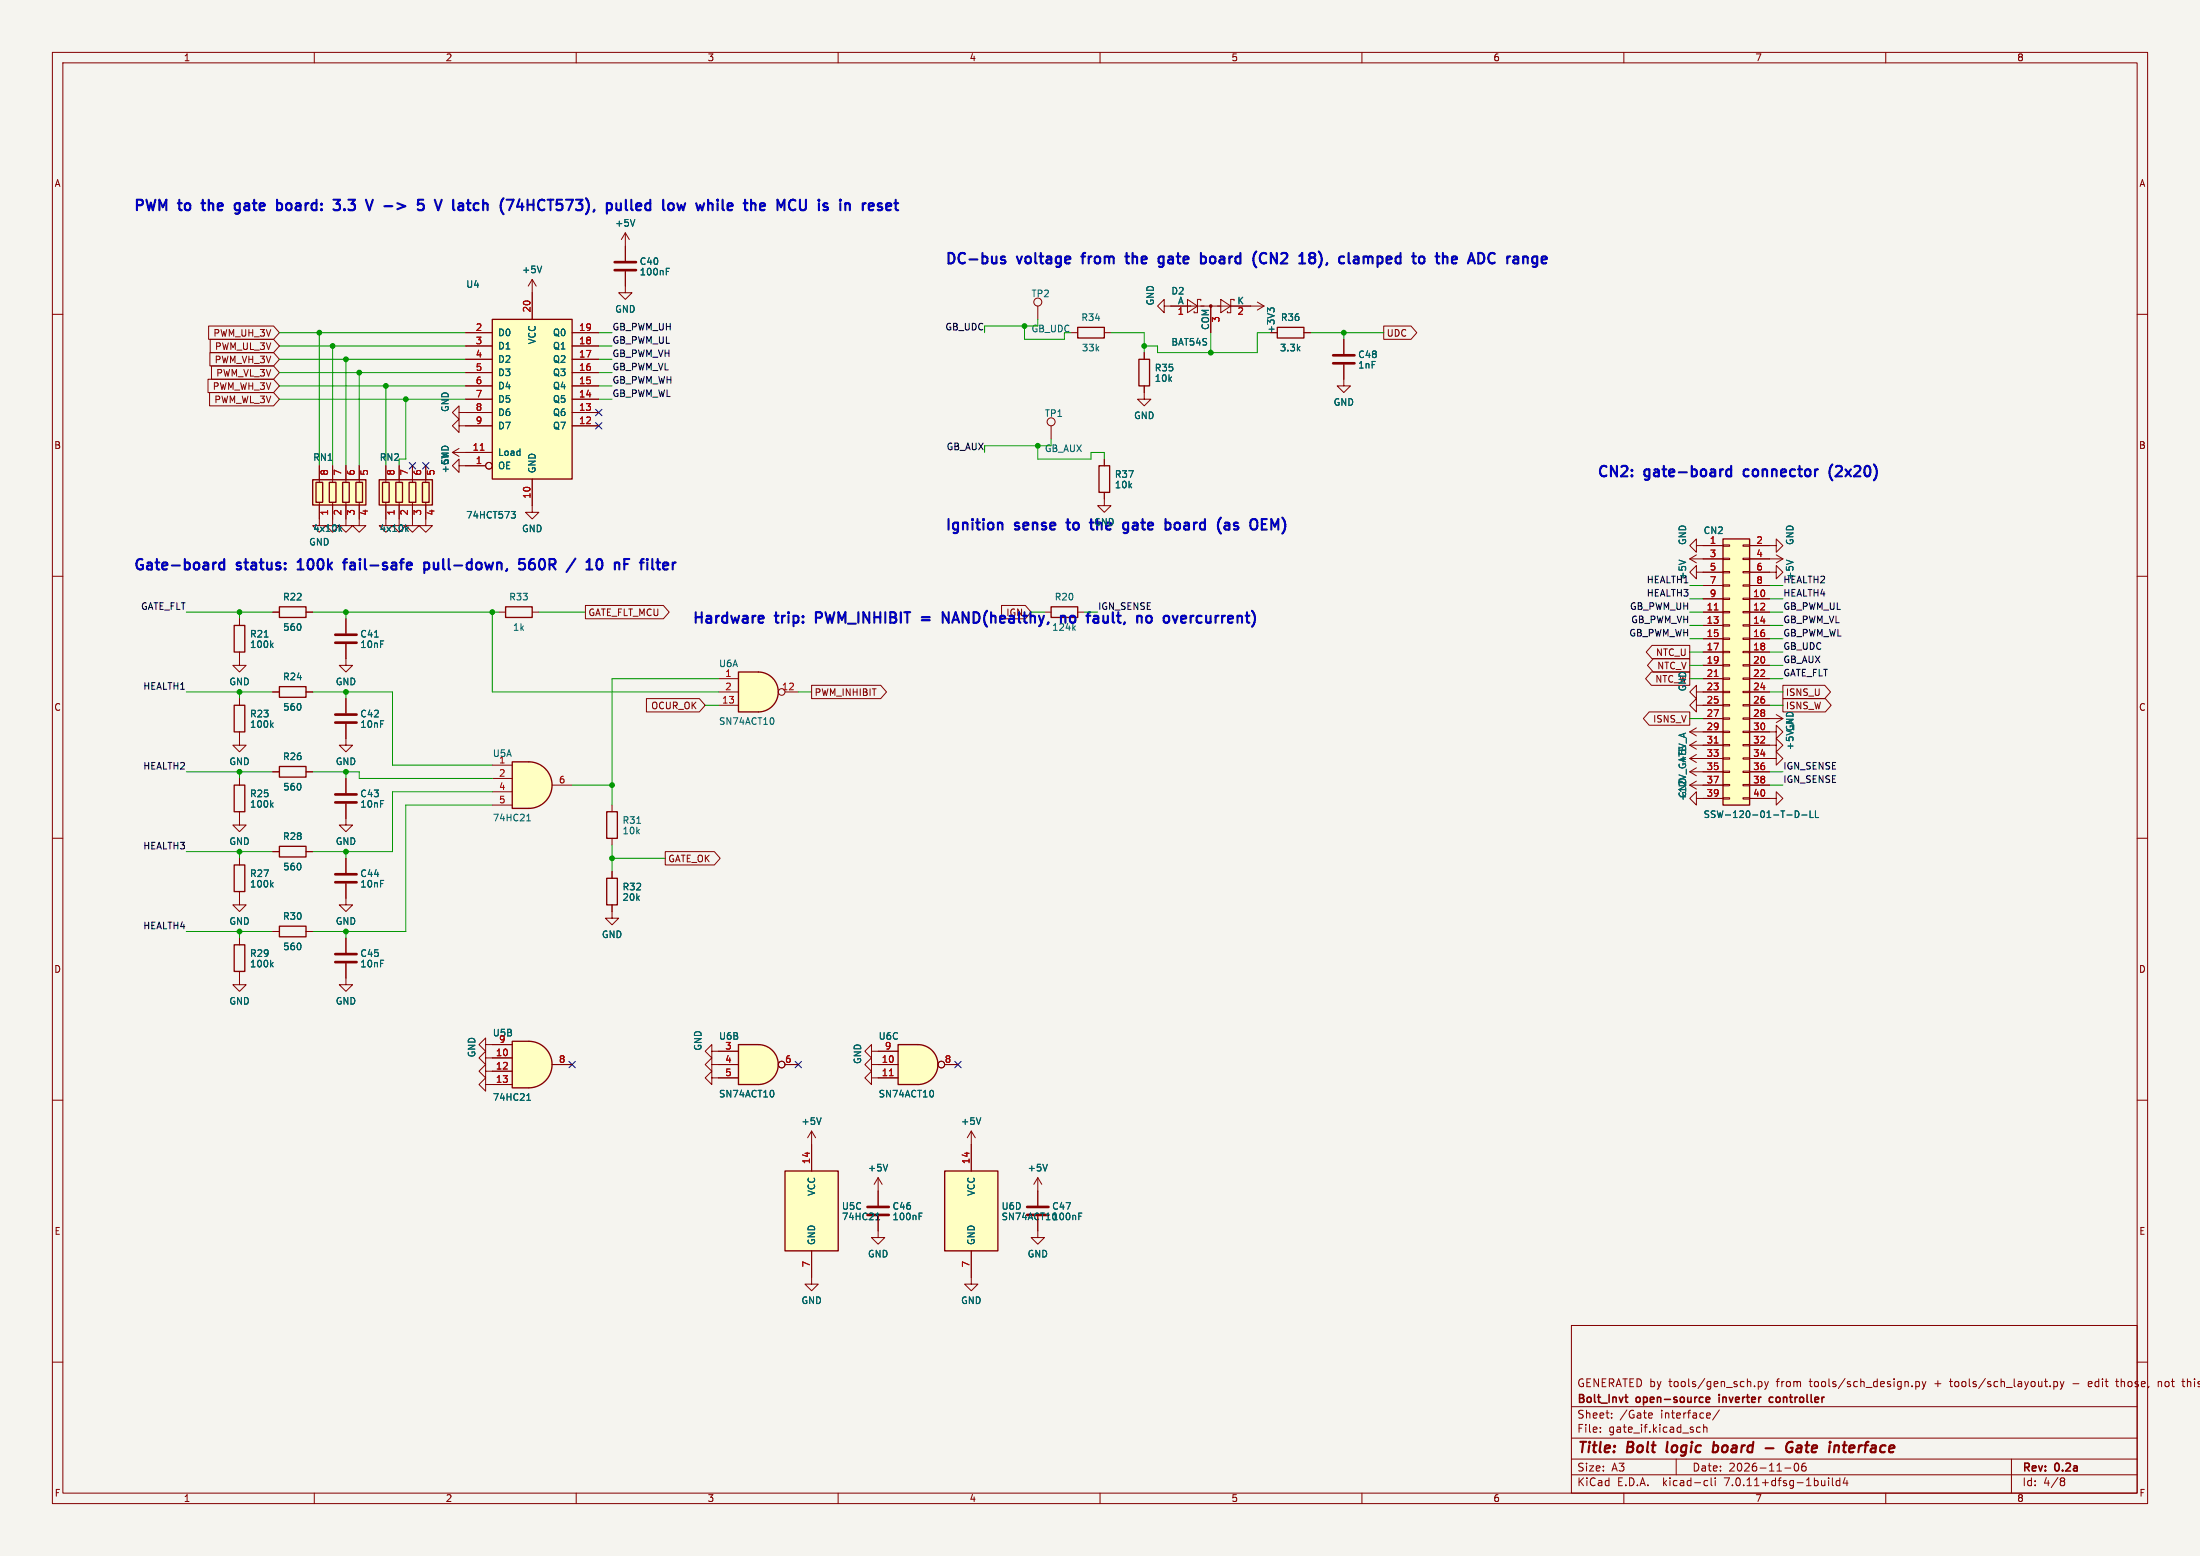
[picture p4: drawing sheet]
<svg xmlns="http://www.w3.org/2000/svg" width="420mm" height="297mm" viewBox="0 0 420 297" stroke-linecap="round" stroke-linejoin="round" font-family="sans-serif">
<path d="M0 0h420v297h-420z" fill="#f5f4ef" stroke="#f5f4ef" stroke-width=".19"/>
<g fill="none" stroke="#840000" stroke-width=".19">
<path d="M10 10h400v277h-400zM12 12h396v273h-396zM60 10v2M110 10v2M160 10v2M210 10v2M260 10v2M310 10v2M360 10v2M10 60h2M101.6 53.3l-.8 1.3M101.6 53.3v7.7"/>
<path d="M101.6 53.3l.8 1.3M119.4 51.8v4.1h1.2l-1.2 1.3-1.3-1.3h1.3M119.4 44.5v5.3M119.4 44.5l-.8 1.2M119.4 44.5l.7 1.2M198.1 58.4v2.6M222.2 58.4v-1.2l-1.2 1.2 1.2 1.3v-1.3h19.1M226.7 57.2l1.9 1.2-1.9 1.3zM229.2 57.4v-.2h-.6v2.5h-.6v-.3M231.1 58.4v5.1M233 57.2l1.9 1.2-1.9 1.3zM235.6 57.4v-.2h-.7v2.5h-.6v-.3"/>
<path d="M240 57.7l1.3 .7M241.3 58.4l-1.3 .8M408 60h2M88.9 63.5h5.1M88.9 78.7h5.1M88.9 76.2h5.1M88.9 73.7h5.1M88.9 71.1h5.1M88.9 68.6h5.1M88.9 66h5.1M109.2 63.5h5.1M109.2 78.7h5.1"/>
<path d="M109.2 76.2h5.1M109.2 73.7h5.1M109.2 71.1h5.1M109.2 68.6h5.1M109.2 66h5.1M204.5 63.5h1.2M210.8 63.5h1.3M248.9 63.5h1.3M256.5 69.6v4.1h1.3l-1.3 1.2-1.2-1.2h1.2M256.5 64.8v2.8M88.9 88.9h3.8M88.9 86.4h5.1"/>
<path d="M88.9 81.3h5.1M101.6 91.4v5.1M109.2 81.3h5.1M10 110h2M52.1 116.8h1.2M58.4 116.8h1.3M95.2 116.8h1.3M101.6 116.8h1.3M408 110h2M52.1 132.1h1.2M58.4 132.1h1.3M10 160h2"/>
<path d="M45.7 154.9v2.6h1.3l-1.3 1.3-1.3-1.3h1.3M45.7 148.6v1.3M66 148.6v2.8M66 153.4v2.8M408 160h2M45.7 170.2v2.5h1.3l-1.3 1.3-1.3-1.3h1.3M45.7 163.8v1.3M45.7 179.1v1.2M66 168.7v4h1.3l-1.3 1.3-1.2-1.3h1.2M66 163.8v2.8M45.7 185.4v2.6h1.3l-1.3 1.2-1.3-1.2h1.3M10 210h2"/>
<path d="M408 210h2M10 260h2M300 253h108v32h-108zM408 260h2M300 278.5h108M300 274.5h108M300 268.5h108M305.5 273.2v.2M305.5 272.5v.1M307.7 270.5v.2M307.7 269.8v.1M314.9 269.7l.5 .1v.2l-.7 .2"/>
<path d="M315.4 270.6l-.5 .1M320 278.5v3M324.6 272.5l-.4-.1-.3 .3 .1 .6h.6M325.2 272.5l.2-.1 .4 .1 .1 .9M325.2 271.9v1.5M326.4 269.8l.1 .2-.7 .2M328.2 269.1l-1.3 1.9M335.7 263.7v1.5M335.7 263.8l.4-.1 .3 .3-.2 .6h-.5M336.9 263.7l.3 1M337.2 264.7l-.3 .5M337.6 263.7l-.4 1"/>
<path d="M342.7 279.4l.2-.1a.8 .8 0 0 1 .5 .7 .8 .8 0 0 1-.5 .8 1 1 0 0 1-.2-1.4zM344.7 279.3a.59 .59 0 0 0-.8 .6v.6l.2 .2 .4 .1 .2-.2 .1-.5-.1-.2h-.5l-.3 .2M365 264.5v.2M365.7 263.8l.5-.1 .2 .3-.1 .6h-.6M365.7 263.7v1.5M366.9 263.7l.4 1M367.3 264.7l-.4 .5M367.7 263.7l-.4 1M384 278.5v6.5M391.4 264.5v.2M392.1 263.8l.4-.1 .3 .3-.1 .6h-.6M392.1 263.7v1.5"/>
<path d="M393.3 263.7l.4 1M393.7 264.7l-.4 .5M394 263.7l-.3 1M395.7 264.1h1.2M399.2 263.7h-.3l-.2 .2v.7l.5 .1M399.4 264l-.7 .2M403.9 263.7h.5M404.1 263.2v1.3l.3 .2M412 263.7v1M412.6 263.8l-.4-.1-.2 .1M416.5 263.7h.6M416.7 263.2v1.3l.4 .2"/>
<path d="M60 285v2M110 285v2M160 285v2M210 285v2M260 285v2M300 281.5h108M310 285v2M325.6 282.6l.4 .1M326 283.5l-.4 .1M326.7 282.1v1.3l.2 .2M327.4 282.1v.1M327.4 282.6v1"/>
<path d="M340.7 280.2h1.2M349.1 282.1v.1M349.1 282.6v1M349.8 282.1v1.3l.2 .2M351.2 282.7l-.4-.1-.3 .3 .2 .6h.5M351.2 282.1v1.5M352.2 282l-.3 1.1h.9M352.6 282.6v1M360 285v2M393.6 282.1h.3l.3 .3-.3 .3M393.6 282.7h.3M393.9 282.7l.2 .2 .1 .4-.3 .3h-.3"/>
<circle cx="198.1" cy="57.7" r=".76"/>
<circle cx="93.3" cy="88.9" r=".63"/>
</g>
<path d="M318.3 275.2l-.1 1.9M327.1 276h.8M327.2 275.2l-.2 2M327.8 277a.66 .66 0 0 1-.8 .1M337.1 276.4h1.5M342.2 275.3a1.02 1.02 0 0 0-1.2 .6 1.02 1.02 0 0 0 .5 1.3l.6-.2 .1-.7h-.4M343.7 275.9l-.6 .1M343.7 276.4h-.5a.4 .4 0 0 0-.3 .4 .4 .4 0 0 0 .2 .4h.5M351.8 275.9h.7M352.2 275.2l-.3 1.7 .1 .2 .4 .1" fill="none" stroke="#840000" stroke-width=".4"/>
<path d="M310.2 266.7h.6M310.5 267.6l.3 .1M325.7 267.2l.7-.2-.1-.2-.4-.1-.2 .2 .1 .7h.5M328.2 266.2v.1M328.2 266.7v1M338.5 266.8l-.5-.1-.2 .3 .1 .6h.6" fill="none" stroke="#840000" stroke-width=".3"/>
<path d="M94 61h15.2v30.4h-15.2zM205.7 62.5h5.1v2h-5.1zM243.8 62.5h5.1v2h-5.1zM53.3 115.8h5.1v2.1h-5.1zM96.5 115.8h5.1v2.1h-5.1zM53.3 131.1h5.1v2h-5.1zM44.7 149.9h2v5h-2zM44.7 165.1h2v5.1h-2zM44.7 180.3h2v5.1h-2z" fill="none" stroke="#840000" stroke-width=".25"/>
<g fill="none" stroke="#006464" stroke-width=".19">
<path d="M103.4 50.8l-.4 1.3M121.2 41.9l-.4 1.3M127.2 51.8h.4M127.2 51.2h.6M242.5 59.2l-.5-.4v.8M242.5 59l.2-.2h.3l.2 .2M97.6 97.6h.8l-.4 .5 .3 .1 .1 .5-.3 .2h-.3M51.8 153.6l.3 .5M52.1 153.2l-.4 .5M51.8 168.8l.3 .5M52.1 168.5l-.4 .5M51.8 184.1l.3 .5"/>
<path d="M52.1 183.7l-.4 .5"/>
</g>
<path d="M117.3 51.6h4.1M117.3 50h4.1M254.5 69.3h4.1M254.5 67.8h4.1M64 153.2h4.1M64 151.6h4.1M64 168.4h4.1M64 166.9h4.1" fill="none" stroke="#840000" stroke-width=".51"/>
<circle cx="231.1" cy="58.4" r=".25" fill="#840000" stroke="#840000" stroke-width=".19"/>
<g fill="#ffffc2" stroke="#ffffc2" stroke-width=".19">
<path d="M94 61h15.2v30.4h-15.2z"/>
<path d="M101 198.8a4.4 4.4 0 0 1 4.4 4.4 4.4 4.4 0 0 1-4.4 4.4z"/>
</g>
<path d="M91.7 85.9h.7" fill="none" stroke="#a90000" stroke-width=".19"/>
<path d="M97.8 198.8h3.2v8.8h-3.2z" fill="#ffffc2"/>
<path d="M328.9 102.9h5.1v50.8h-5.1zM115.8 154.9h2.1v5.1h-2.1zM97.8 198.8h3.2a4.4 4.4 0 0 1 4.4 4.4 4.4 4.4 0 0 1-4.4 4.4h-3.2z" fill="none" stroke="#840000" stroke-width=".25"/>
<g fill="none" stroke="#840000" stroke-width=".19">
<path d="M101.6 96.5v1.3h1.3l-1.3 1.3-1.3-1.3h1.3M322.6 106.7l1.2 .7M322.6 106.7h6.3M323.8 109.2v-1.2l-1.2 1.2 1.2 1.3v-1.3h5.1M323.8 105.9l-1.2 .8M325.1 104.1h3.8M325.1 114.3h3.8M325.1 116.8h3.8M325.1 119.4h3.8M325.1 111.8h3.8M328.9 119.3h1.3v.2h-1.3zM328.9 116.7h1.3v.3h-1.3z"/>
<path d="M328.9 114.2h1.3v.2h-1.3zM328.9 111.6h1.3v.3h-1.3zM328.9 109.1h1.3v.2h-1.3zM328.9 106.6h1.3v.2h-1.3zM328.9 104h1.3v.3h-1.3zM332.7 119.3h1.3v.2h-1.3zM332.7 116.7h1.3v.3h-1.3zM332.7 114.2h1.3v.2h-1.3zM332.7 111.6h1.3v.3h-1.3zM332.7 109.1h1.3v.2h-1.3zM332.7 106.6h1.3v.2h-1.3zM332.7 104h1.3v.3h-1.3z"/>
<path d="M334 109.2h5.1v-1.2l1.3 1.2-1.3 1.3v-1.3M334 106.7h6.4M334 104.1h3.8M334 114.3h3.8M334 116.8h3.8M334 119.4h3.8M334 111.8h3.8M339.1 105.9l1.3 .8M340.4 106.7l-1.3 .7M322.6 139.7l1.2 .8M322.6 139.7h6.3M323.8 132.1v-1.3l-1.2 1.3 1.2 1.3v-1.3h5.1"/>
<path d="M323.8 138.9l-1.2 .8M325.1 121.9h3.8M325.1 124.5h3.8M325.1 127h3.8M325.1 129.5h3.8M325.1 134.6h3.8M325.1 137.2h3.8M328.9 139.6h1.3v.2h-1.3zM328.9 137h1.3v.3h-1.3zM328.9 134.5h1.3v.2h-1.3zM328.9 132h1.3v.2h-1.3zM328.9 129.4h1.3v.3h-1.3z"/>
<path d="M328.9 126.9h1.3v.2h-1.3zM328.9 124.3h1.3v.3h-1.3zM328.9 121.8h1.3v.2h-1.3zM332.7 139.6h1.3v.2h-1.3zM332.7 137h1.3v.3h-1.3zM332.7 134.5h1.3v.2h-1.3zM332.7 132h1.3v.2h-1.3zM332.7 129.4h1.3v.3h-1.3zM332.7 126.9h1.3v.2h-1.3zM332.7 124.3h1.3v.3h-1.3zM332.7 121.8h1.3v.2h-1.3zM334 139.7h3.8"/>
<path d="M334 121.9h3.8M334 124.5h3.8M334 127h3.8M334 129.5h3.8M334 132.1h3.8M334 134.6h3.8M334 137.2h3.8M116.8 153.7v1.2M322.6 142.2h6.3M322.6 144.8h6.3M322.6 147.3h6.3M322.6 149.9h6.3"/>
<path d="M322.6 149.9l1.2 .7M322.6 147.3l1.2 .8M322.6 144.8l1.2 .7M322.6 142.2l1.2 .8M323.8 152.4v-1.3l-1.2 1.3 1.2 1.3v-1.3h5.1M323.8 149.1l-1.2 .8M323.8 146.6l-1.2 .7M323.8 144l-1.2 .8M323.8 141.5l-1.2 .7M328.9 152.3h1.3v.2h-1.3zM328.9 149.7h1.3v.3h-1.3zM328.9 147.2h1.3v.2h-1.3z"/>
<path d="M328.9 144.7h1.3v.2h-1.3zM328.9 142.1h1.3v.3h-1.3zM332.7 152.3h1.3v.2h-1.3zM332.7 149.7h1.3v.3h-1.3zM332.7 147.2h1.3v.2h-1.3zM332.7 144.7h1.3v.2h-1.3zM332.7 142.1h1.3v.3h-1.3zM334 142.2h3.8M334 144.8h3.8M334 147.3h3.8M334 149.9h3.8M334 152.4h3.8"/>
<path d="M116.8 160v1.3M94 199.4h3.8M92.7 201.9v-1.2l-1.3 1.2 1.3 1.3v-1.3h5.1M92.7 204.5v-1.3l-1.3 1.3 1.3 1.2v-1.2h5.1M94 207h3.8M105.4 203.2h3.8M167.6 227.3v2.8M167.6 232.2v2.7"/>
</g>
<path d="M320.5 106.9l1.3 .4M341 106.9l1.3 .4M121.6 157.2h.7M341.1 155.6h1M342.7 154.8a.64 .64 0 0 1 .7 .6 .64 .64 0 0 1-.7 .6zM344 155.6h.9M345.6 154.8v1.2h.6M346.6 154.8v1.2h.6M100.6 210h.7M100.7 209.1l.2-.3v1.2M175.5 232.2h.4M175.5 231.5h.6" fill="none" stroke="#006464" stroke-width=".19"/>
<g fill="#ffffc2" stroke="#ffffc2" stroke-width=".19">
<path d="M328.9 102.9h5.1v50.8h-5.1z"/>
<path d="M101 145.4a4.4 4.4 0 0 1 4.4 4.5 4.4 4.4 0 0 1-4.4 4.4z"/>
</g>
<path d="M327.3 116.4h.7M327.3 129.1h.7M327.3 141.8h.7" fill="none" stroke="#a90000" stroke-width=".19"/>
<path d="M165.6 231.9h4.1M165.6 230.4h4.1" fill="none" stroke="#840000" stroke-width=".51"/>
<path d="M97.8 145.4h3.2v8.9h-3.2z" fill="#ffffc2"/>
<path d="M217.4 68.6h2.1v5.1h-2.1zM72.4 91.6h10.1v4.8h-10.1zM73 92.1h1.3v3.8h-1.3zM75.6 92.1h1.2v3.8h-1.2zM78.1 92.1h1.3v3.8h-1.3zM80.6 92.1h1.3v3.8h-1.3zM44.7 119.4h2v5.1h-2zM44.7 134.6h2v5.1h-2zM53.3 146.3h5.1v2h-5.1zM97.8 145.4h3.2a4.4 4.4 0 0 1 4.4 4.5 4.4 4.4 0 0 1-4.4 4.4h-3.2z" fill="none" stroke="#840000" stroke-width=".25"/>
<g fill="none" stroke="#840000" stroke-width=".19">
<path d="M218.4 73.7v2.5h1.3l-1.3 1.3-1.2-1.3h1.2M218.4 67.3v1.3M73.7 88.9v3.2M73.7 95.9v3.2M76.2 88.9v3.2M76.2 95.9v3.2M78.7 88.9v3.2M78.7 95.9v3.2M81.3 95.9v4.4h1.2l-1.2 1.3-1.3-1.3h1.3M81.3 88.9v3.2M200.7 81.3v2.5M45.7 118.1v1.3"/>
<path d="M45.7 124.5v2.5h1.3l-1.3 1.3-1.3-1.3h1.3M45.7 139.7v2.5h1.3l-1.3 1.3-1.3-1.3h1.3M45.7 133.4v1.2M323.8 134.6v-1.2l-1.2 1.2 1.2 1.3v-1.3h1.3M337.8 139.7h1.3v-1.3l1.3 1.3-1.3 1.3v-1.3M337.8 137.2h2.6M339.1 136.4l1.3 .8M340.4 137.2l-1.3 .7M52.1 147.3h1.2M58.4 147.3h1.3M66 141v1.2h1.3l-1.3 1.3-1.2-1.3h1.2M94 146.1h3.8"/>
<path d="M94 148.6h3.8M94 151.1h3.8M94 153.7h3.8M105.4 149.9h3.8M337.8 152.4h1.3v-1.3l1.3 1.3-1.3 1.3v-1.3M337.8 144.8h1.3v-1.3l1.3 1.3-1.3 1.3v-1.3M337.8 142.2h1.3v-1.2l1.3 1.2-1.3 1.3v-1.3M135.9 203.2v-1.3l-1.3 1.3 1.3 1.3v-1.3h1.3M154.9 215.9l-.7 1.3M154.9 215.9v2.5M154.9 215.9l.8 1.3M166.4 203.2v-1.3l-1.3 1.3 1.3 1.3v-1.3h1.2"/>
<path d="M166.4 205.7v-1.2l-1.3 1.2 1.3 1.3v-1.3h1.2M166.4 200.7v-1.3l-1.3 1.3 1.3 1.2v-1.2h1.2"/>
<circle cx="200.7" cy="80.5" r=".76"/>
</g>
<path d="M77.6 101l.3 .4M77.9 100.6l-.4 .5M50.5 121.6h.7M51.8 123.1l.3 .5M51.8 138.4l.3 .4M52.1 122.8l-.4 .4M52.1 138l-.4 .5M100.6 156.7h.7M100.7 155.7l.2-.3v1.3M156.8 213.3l-.5 1.3" fill="none" stroke="#006464" stroke-width=".19"/>
<g fill="#ffffc2" stroke="#ffffc2" stroke-width=".19">
<path d="M72.4 91.6h10.1v4.8h-10.1z"/>
<path d="M175.3 199.4a3.8 3.8 0 0 1 3.8 3.8 3.8 3.8 0 0 1-3.8 3.8z"/>
</g>
<path d="M171.4 199.4h3.9v7.6h-3.9z" fill="#ffffc2"/>
<path d="M171.4 199.4h3.9a3.8 3.8 0 0 1 3.8 3.8 3.8 3.8 0 0 1-3.8 3.8h-3.9z" fill="none" stroke="#840000" stroke-width=".25"/>
<g fill="none" stroke="#840000" stroke-width=".19">
<path d="M167.6 203.2h3.8M167.6 205.7h3.8M167.6 200.7h3.8M180.3 203.2h2.6"/>
<circle cx="179.7" cy="203.2" r=".63"/>
</g>
<path d="M169.8 205.3h.7" fill="none" stroke="#a90000" stroke-width=".19"/>
<path d="M178.1 208.2l.1 .4-.1 .7" fill="none" stroke="#006464" stroke-width=".19"/>
<path d="M144.8 199.4a3.8 3.8 0 0 1 3.8 3.8 3.8 3.8 0 0 1-3.8 3.8z" fill="#ffffc2" stroke="#ffffc2" stroke-width=".19"/>
<path d="M141 199.4h3.8v7.6h-3.8z" fill="#ffffc2"/>
<path d="M115.8 167.6h2.1v5.1h-2.1zM141 199.4h3.8a3.8 3.8 0 0 1 3.8 3.8 3.8 3.8 0 0 1-3.8 3.8h-3.8zM149.9 223.5h10.1v15.3h-10.1zM180.3 223.5h10.2v15.3h-10.2z" fill="none" stroke="#840000" stroke-width=".25"/>
<g fill="none" stroke="#840000" stroke-width=".19">
<path d="M116.8 172.7v2.6h1.3l-1.3 1.2-1.2-1.2h1.2M116.8 166.4v1.2M92.7 199.4v-1.3l-1.3 1.3 1.3 1.3v-1.3h1.3M135.9 200.7v-1.3l-1.3 1.3 1.3 1.2v-1.2h5.1M135.9 205.7v-1.2l-1.3 1.2 1.3 1.3v-1.3h5.1M137.2 203.2h3.8M149.9 203.2h2.5M154.9 218.4v5.1M185.4 215.9v7.6M185.4 215.9l-.7 1.3M185.4 215.9l.8 1.3M154.9 238.8v5"/>
<path d="M185.4 238.8v6.3h1.3l-1.3 1.3-1.3-1.3h1.3M198.1 232.2v4h1.3l-1.3 1.3-1.3-1.3h1.3M198.1 224.8v5.3M198.1 224.8l-.7 1.3M198.1 224.8l.8 1.3"/>
<circle cx="149.2" cy="203.2" r=".63"/>
</g>
<path d="M147.6 208.2l.1 .4-.1 .7M187.2 213.3l-.4 1.3M167.2 232.8h.7M167.3 231.9l.3-.4v1.3M199.9 222.2l-.4 1.3M205.9 232.2h.5M205.9 231.5h.6" fill="none" stroke="#006464" stroke-width=".19"/>
<g fill="#ffffc2" stroke="#ffffc2" stroke-width=".19">
<path d="M180.3 223.5h10.2v15.3h-10.2z"/>
<path d="M149.9 223.5h10.1v15.3h-10.1z"/>
<path d="M144.8 128.3a3.8 3.8 0 0 1 3.8 3.8 3.8 3.8 0 0 1-3.8 3.8z"/>
</g>
<path d="M196.1 231.9h4.1M196.1 230.4h4.1" fill="none" stroke="#840000" stroke-width=".51"/>
<path d="M141 128.3h3.8v7.6h-3.8z" fill="#ffffc2"/>
<path d="M59.7 91.6h10.1v4.8h-10.1zM60.3 92.1h1.3v3.8h-1.3zM62.9 92.1h1.2v3.8h-1.2zM65.4 92.1h1.3v3.8h-1.3zM67.9 92.1h1.3v3.8h-1.3zM209.8 88.9h2v5.1h-2zM200.7 115.8h5v2.1h-5zM141 128.3h3.8a3.8 3.8 0 0 1 3.8 3.8 3.8 3.8 0 0 1-3.8 3.8h-3.8zM53.3 161.5h5.1v2.1h-5.1zM53.3 176.8h5.1v2h-5.1z" fill="none" stroke="#840000" stroke-width=".25"/>
<g fill="none" stroke="#840000" stroke-width=".19">
<path d="M101.6 55.9v5.1M119.4 47v2.8M119.4 51.8v2.8M223.5 58.4h3.8M231.1 58.4v5.1M234.9 58.4h3.9M39.7 72.4h12.5l1.1 1.3-1.1 1.2h-12.5zM39.8 62.2h12.4l1.1 1.3-1.1 1.3h-12.4zM40 74.9h12.2l1.1 1.3-1.1 1.3h-12.2zM40.1 67.3h12.1l1.1 1.3-1.1 1.3h-12.1zM40.1 64.8h12.1l1.1 1.2-1.1 1.3h-12.1zM40.4 69.8h11.8l1.1 1.3-1.1 1.3h-11.8z"/>
<path d="M87.6 78.7v-1.2l-1.2 1.2 1.2 1.3v-1.3h6.4M88.9 63.5h5.1M88.9 76.2h5.1M88.9 73.7h5.1M88.9 71.1h5.1M88.9 68.6h5.1M88.9 66h5.1M109.2 63.5h5.1M109.2 78.7h5.1M109.2 76.2h5.1M109.2 73.7h5.1M109.2 71.1h5.1"/>
<path d="M109.2 68.6h5.1M109.2 66h5.1M218.4 67.3v1.3M218.4 73.7v1.2M248.9 63.5h1.3M256.5 64.8v2.8M256.5 69.6v2.8M264.2 62.2h5.2l1.1 1.3-1.1 1.3h-5.2zM61 95.9v4.4h1.2l-1.2 1.3-1.3-1.3h1.3M61 88.9v3.2M63.5 95.9v4.4h1.3l-1.3 1.3-1.3-1.3h1.3M63.5 88.9v3.2"/>
<path d="M66 95.9v4.4h1.3l-1.3 1.3-1.2-1.3h1.2M66 88.9v3.2M68.6 95.9v4.4h1.2l-1.2 1.3-1.3-1.3h1.3M68.6 88.9v3.2M73.7 96.5v3.8h1.2l-1.2 1.3-1.3-1.3h1.3M73.7 88.9v2.5M76.2 96.5v3.8h1.3l-1.3 1.3-1.3-1.3h1.3M76.2 88.9v2.5M78.7 96.5v3.8h1.3l-1.3 1.3-1.2-1.3h1.2M78.7 88.9v2.5M81.3 88.9v2.5M81.3 96.5v2.6"/>
<path d="M86.4 86.4l1.2 .7M86.4 86.4h7.6M87.6 88.9v-1.3l-1.2 1.3 1.2 1.3v-1.3h5.1M87.6 81.3v-1.3l-1.2 1.3 1.2 1.3v-1.3h6.4M87.6 85.6l-1.2 .8M101.6 91.4v5.1M109.2 81.3h5.1M210.8 94v2.5h1.3l-1.3 1.3-1.3-1.3h1.3M210.8 87.6v1.3M45.7 118.1v1.3M52.1 116.8h1.2M58.4 116.8h1.3"/>
<path d="M66 118.1v2.8M111.8 115.6h14.8l1.2 1.2-1.2 1.3h-14.8zM191.2 115.6h4.5l1.1 1.2-1.1 1.3h-4.5zM323.8 104.1v-1.2l-1.2 1.2 1.2 1.3v-1.3h5.1M325.1 114.3h3.8M325.1 116.8h3.8M325.1 119.4h3.8M325.1 106.7h3.8M325.1 109.2h3.8M325.1 111.8h3.8M334 104.1h5.1v-1.2l1.3 1.2-1.3 1.3v-1.3M334 114.3h3.8"/>
<path d="M334 116.8h3.8M334 119.4h3.8M334 106.7h3.8M334 109.2h3.8M334 111.8h3.8M45.7 124.5v1.2M45.7 133.4v1.2M45.7 139.7v1.3M52.1 132.1h1.2M58.4 132.1h1.3M66 122.9v4.1h1.3l-1.3 1.3-1.2-1.3h1.2M66 133.4v2.7"/>
<path d="M66 138.2v2.8M123.4 133.3h10.1l1.1 1.3-1.1 1.3h-10.1zM137.2 129.5h3.8M137.2 132.1h3.8M137.2 134.6h3.8M149.9 132.1h2.5M154.9 130.8h13.2l1.1 1.3-1.1 1.3h-13.2zM314.8 135.9h7.8v2.5h-7.8l-1.1-1.2zM315.3 128.3h7.3v2.5h-7.3l-1.2-1.3zM315.4 123.2h7.2v2.5h-7.2l-1.1-1.2zM315.6 125.7h7v2.6h-7l-1.1-1.3zM325.1 129.5h3.8"/>
<path d="M325.1 132.1h3.8M325.1 134.6h3.8M325.1 121.9h3.8M325.1 124.5h3.8M325.1 127h3.8M325.1 137.2h3.8M325.1 139.7h3.8M334 129.5h3.8M334 132.1h3.8M334 134.6h3.8M334 121.9h3.8M334 124.5h3.8"/>
<path d="M334 127h3.8M334 137.2h3.8M334 139.7h3.8M340.4 133.3h8.1l1.1 1.3-1.1 1.3h-8.1zM340.4 130.8h7.9l1.2 1.3-1.2 1.3h-7.9zM45.7 148.6v1.3M45.7 154.9v1.3M52.1 147.3h1.2M58.4 147.3h1.3M66 153.4v4.1h1.3l-1.3 1.3-1.2-1.3h1.2M66 148.6v2.8M325.1 142.2h3.8"/>
<path d="M325.1 144.8h3.8M325.1 147.3h3.8M325.1 149.9h3.8M325.1 152.4h3.8M334 142.2h3.8M334 144.8h3.8M334 147.3h3.8M334 149.9h3.8M334 152.4h3.8M45.7 163.8v1.3M45.7 170.2v1.3M45.7 179.1v1.2"/>
<path d="M52.1 162.6h1.2M52.1 177.8h1.2M58.4 162.6h1.3M58.4 177.8h1.3M66 163.8v2.8M66 168.7v2.8M66 179.1v2.8M116.8 166.4v1.2M116.8 172.7v1.3M127 162.6h9.4l1.1 1.2-1.1 1.3h-9.4zM45.7 185.4v1.3M66 183.9v4.1h1.3l-1.3 1.2-1.2-1.2h1.2"/>
<path d="M94 199.4h3.8M92.7 207v-1.3l-1.3 1.3 1.3 1.3v-1.3h5.1M94 201.9h3.8M94 204.5h3.8M105.4 203.2h3.8M137.2 203.2h3.8M137.2 205.7h3.8M137.2 200.7h3.8M149.9 203.2h2.5M154.9 218.4v5.1M167.6 203.2h3.8M167.6 205.7h3.8"/>
<path d="M167.6 200.7h3.8M180.3 203.2h2.6M185.4 218.4v5.1M154.9 238.8v6.3h1.3l-1.3 1.3-1.2-1.3h1.2M167.6 232.2v4h1.3l-1.3 1.3-1.2-1.3h1.2M167.6 224.8l-.7 1.3M167.6 224.8v5.3M167.6 224.8l.8 1.3M185.4 238.8v5M198.1 227.3v2.8M198.1 232.2v2.7"/>
<circle cx="93.3" cy="88.9" r=".63"/>
<circle cx="149.2" cy="132.1" r=".63"/>
<circle cx="149.2" cy="203.2" r=".63"/>
<circle cx="179.7" cy="203.2" r=".63"/>
</g>
<g fill="none" stroke="#006464" stroke-width=".19">
<path d="M103.4 50.8l-.4 1.3M121.2 41.9l-.4 1.3M127.2 51.8h.4M127.2 51.2h.6M242.5 59.2l-.5-.4v.8M242.5 59l.2-.2h.3l.2 .2M97.6 97.6h.8l-.4 .5 .3 .1 .1 .5-.3 .2h-.3M64.9 101l.3 .4M65.2 100.6l-.4 .5M77.6 101l.3 .4M77.9 100.6l-.4 .5M204.9 119.8l.4 .5"/>
<path d="M205.3 119.5l-.5 .5M320.5 106.9l1.3 .4M341 106.9l1.3 .4M50.5 121.6h.7M51.8 123.1l.3 .5M51.8 138.4l.3 .4M52.1 122.8l-.4 .4M52.1 138l-.4 .5M71.5 121.6h.7M147.6 137.1l.1 .4-.1 .6M51.8 153.6l.3 .5M52.1 153.2l-.4 .5"/>
<path d="M341.1 155.6h1M342.7 154.8a.64 .64 0 0 1 .7 .6 .64 .64 0 0 1-.7 .6zM344 155.6h.9M345.6 154.8v1.2h.6M346.6 154.8v1.2h.6M51.8 168.8l.3 .5M52.1 168.5l-.4 .5M51.8 184.1l.3 .5M52.1 183.7l-.4 .5M100.6 210h.7M100.7 209.1l.2-.3v1.2M147.6 208.2l.1 .4-.1 .7"/>
<path d="M156.8 213.3l-.5 1.3M178.1 208.2l.1 .4-.1 .7M187.2 213.3l-.4 1.3M167.2 232.8h.7M167.3 231.9l.3-.4v1.3M169.5 222.2l-.5 1.3M175.5 232.2h.4M175.5 231.5h.6M199.9 222.2l-.4 1.3M205.9 232.2h.5M205.9 231.5h.6"/>
</g>
<path d="M64 137.9h4.1M64 136.4h4.1M64 122.7h4.1M64 121.2h4.1M64 183.6h4.1M64 182.1h4.1" fill="none" stroke="#840000" stroke-width=".51"/>
<path d="M59.7 91.6h10.1v4.8h-10.1z" fill="#ffffc2" stroke="#ffffc2" stroke-width=".19"/>
<g fill="none" stroke="#0000c2" stroke-width=".4">
<path d="M38.4 38.8h.8M45.8 38.9l-.6-.1-.4 .4v.5l.2 .3h.8M53.1 38.8h.4l.4 .4-.1 .7-.3 .2h-.4M63.7 38.1h1.2l-.7 .8M64.7 39l.2 .3v.4l-.2 .3M65.8 39.9v.2M75.9 38.8l1.5 .6-1.5 .5M83 38.1l.7 2 .6-2M87.8 38.8l.5 .1 .1 1.2M88.4 39.3l-.6 .1M92.5 38.8h.3l.3 .3M100.7 39.1h1.2"/>
<path d="M101.9 38.1v2M102.8 38.6v1M120.5 39.8l.3 .3M121.5 39.5l.9-.2-.1-.4-.5-.1-.3 .3 .1 .9h.7M123.9 38.8h-.3l-.4 .4 .1 .7 .3 .2h.3M134.4 38.8l-.4 1.3-.3-.9M135.2 38.1v2M135.8 38.8l-.6 .2M141.9 38.8h.8M142.2 38.1v1.7l.1 .2 .4 .1M151.3 38.1l.6 .2M151.9 39.9l-.6 .2"/>
<path d="M167.6 39.2l.3 .3 .4 .1 .1 .1M168.3 38.9l-.4-.1-.3 .3M168.4 39.8l-.3 .3-.5-.1M45.8 40.4a.54 .54 0 0 1-.9 .3M88.4 40l-.6 .1M191.1 49.3l.3 .3 .4 .1 .1 .2-.2 .4-.6-.1M191.8 49h-.4l-.3 .2M206.4 49h.8M214.8 49h.8M215.1 48.3v1.7l.1 .2 .4 .1M221.6 49h.5M222.1 50.2l-.5 .1"/>
<path d="M222.1 49v1.6l-.4 .4M231.8 49a.54 .54 0 0 0-.8 .3v.6a.54 .54 0 0 0 .8 .3M240.9 48.4a.7 .7 0 0 1 .8 .1M241.7 50.1a.7 .7 0 0 1-.8 .1M250.3 48.3l.6 .1 .2 .3-.1 .3-.3 .1M250.3 49.1h.4M250.7 49.1l.4 .4v.4l-.2 .3-.6 .1M251.7 48l.5 .9M252.2 50.2l-.5 .8M258.5 50.2h.9M258.5 49h.8l.1 1.3M259.4 49.4l-.9 .2"/>
<path d="M260.3 49v1.3M260.6 49l-.3 .1M274 49h.8M274.3 48.3v1.7l.1 .2 .4 .1M280.4 49.7h1M280.9 48.3l-.7 2M191.1 99.8l.3 .2v1.1M203.6 99.8h.7M208 99.8h.8M214.8 99.8h.6M215.4 99.8v1.6l-.4 .4M225.1 99.8a.54 .54 0 0 0-.9 .3v.6a.54 .54 0 0 0 .9 .3"/>
<path d="M234 99.8h.6l.1 1.3M235.8 99.8l-.2 .2 .2 .4M240.9 99.1h.9M330.5 88.9v2M330.5 89.7l-.6-.1-.4 .4v.5l.2 .3h.8M333 89.8l-.1 .2 .1 .7M349.8 88.6a2.29 2.29 0 0 0 0 3.1M41.3 107.4l-.4 .1M42.8 107.5l-.6-.1-.3 .4v.5l.1 .3h.8M42.8 106.7v2M56.8 108.7h1.1M57 107.2l-.2 .1"/>
<path d="M65.5 107.4h.7M66.2 106.7l-.3 .1-.1 .2v1.7M81 107.5l.6-.1 .3 .4v.5l-.1 .3h-.8M81 107.4v2M100.1 106.7h-.9l-.1 1 .3-.2 .6 .1 .2 .2-.1 .7-.2 .2h-.5l-.3-.2M101.6 106.7a1.32 1.32 0 0 0-.5 1.8l.3 .2h.4M101.8 107.5l-.6 .1-.2 .2M114.1 106.8a.47 .47 0 0 1 .8 .3 1.03 1.03 0 0 1-.6 1.6l-.2-.1M122.1 107.4h.8M127.3 107.4l.2 .1 .1 .3-1 .2M127.5 108.6l-.2 .1M145.5 117.5l.2 .1 .1 .4-1 .2"/>
<path d="M145.7 118.8l-.2 .1M155.8 117.9h.7M156.5 116.9h-.7v2M176 117.8h1.5M176 118.4h1.5M181.1 116.9v2l-1.1-2v2M202.6 117.6h.7l.1 1.3M205.1 117.6a.54 .54 0 0 0-.9 .3v.6l.2 .3M210.6 117.5v1.1l.3 .3M215.4 101l-.6 .1M219 117.6a.54 .54 0 0 1 .9 .3v.6a.54 .54 0 0 1-.9 .3M226.2 117.5l.1 .1 .1 .4-.9 .2"/>
<path d="M226.3 118.8l-.1 .1M234.7 101l-.7 .1M234.7 100.2l-.7 .1M235.6 101l.1 .1M240.9 101.1h.9M240.9 100h.7M243.4 100.5l-.7-1.4v2"/>
</g>
<g fill="none" stroke="#009600" stroke-width=".19">
<path d="M53.3 73.7h35.6M53.3 63.5h35.6M53.3 76.2h35.6M53.3 71.1h35.6M53.3 68.6h35.6M53.3 66h35.6M61 63.5v25.4M63.5 66v22.9M66 68.6v20.3M68.6 71.1v17.8M73.7 73.7v15.2M77.5 76.2v11.4h-1.3v1.3"/>
<path d="M114.3 73.7h2.5M114.3 63.5h2.5M114.3 76.2h2.5M114.3 71.1h2.5M114.3 68.6h2.5M114.3 66h2.5M195.6 62.2v2.6h7.6v-1.3M198.1 61v1.2h-10.1M212.1 63.5h6.3v3.8M231.1 63.5v3.8M242.6 63.5h-2.6v3.8h-19v-1.3h-2.6M250.2 63.5h14"/>
<path d="M256.5 63.5v1.3M198.1 85.1v2.5h10.2v-1.2h2.5v1.2M200.7 83.8v1.3h-12.7M35.6 116.8h16.5M45.7 116.8v1.3M59.7 116.8h35.5M66 116.8v1.3M94 116.8v15.3h43.2M102.9 116.8h8.9M322.6 111.8h2.5M322.6 114.3h2.5M322.6 116.8h2.5"/>
<path d="M322.6 119.4h2.5M337.8 111.8h2.6M337.8 114.3h2.6M337.8 116.8h2.6M337.8 119.4h2.6M35.6 132.1h16.5M45.7 132.1v1.3M59.7 132.1h15.2v14h19.1M66 132.1v1.3M134.6 134.6h2.6M137.2 129.5h-20.4v24.2M152.4 132.1h2.5"/>
<path d="M322.6 121.9h2.5M322.6 124.5h2.5M322.6 129.5h2.5M322.6 137.2h2.5M322.6 127h2.5M337.8 121.9h2.6M337.8 132.1h2.6M337.8 134.6h2.6M337.8 124.5h2.6M337.8 129.5h2.6M337.8 127h2.6M35.6 147.3h16.5"/>
<path d="M45.7 147.3v1.3M59.7 147.3h8.9v1.3h25.4M66 147.3v1.3M94 151.1h-19.1v11.5h-15.2M94 153.7h-16.5v24.1h-17.8M109.2 149.9h7.6M337.8 149.9h2.6M337.8 147.3h2.6M35.6 162.6h16.5M35.6 177.8h16.5M45.7 162.6v1.2M45.7 177.8v1.3"/>
<path d="M66 162.6v1.2M66 177.8v1.3M116.8 161.3v5.1M116.8 163.8h10.2"/>
</g>
<g fill="none" stroke="#000084" stroke-width=".19">
<path d="M113.7 78.1l1.2 1.2M114.9 78.1l-1.2 1.2M78.1 88.3l1.2 1.2M79.3 88.3l-1.2 1.2M80.7 88.3l1.2 1.2M81.9 88.3l-1.2 1.2M113.7 80.7l1.2 1.2M114.9 80.7l-1.2 1.2M108.6 202.6l1.2 1.2M109.8 202.6l-1.2 1.2M151.8 202.6l1.2 1.2M153 202.6l-1.2 1.2"/>
<path d="M182.3 202.6l1.2 1.2M183.5 202.6l-1.2 1.2"/>
</g>
<path d="M91.7 85.9h.7M327.3 116.4h.7M327.3 129.1h.7M327.3 141.8h.7M169.8 205.3h.7" fill="none" stroke="#a90000" stroke-width=".19"/>
<g fill="#009600" stroke="#009600" stroke-width=".19">
<circle cx="195.6" cy="62.2" r=".46"/>
<circle cx="198.1" cy="85.1" r=".46"/>
<circle cx="218.4" cy="66" r=".46"/>
<circle cx="256.5" cy="63.5" r=".46"/>
<circle cx="231.1" cy="67.3" r=".46"/>
<circle cx="116.8" cy="163.8" r=".46"/>
<circle cx="116.8" cy="149.9" r=".46"/>
<circle cx="45.7" cy="147.3" r=".46"/>
<circle cx="45.7" cy="132.1" r=".46"/>
<circle cx="66" cy="147.3" r=".46"/>
<circle cx="66" cy="132.1" r=".46"/>
<circle cx="66" cy="116.8" r=".46"/>
<circle cx="94" cy="116.8" r=".46"/>
<circle cx="45.7" cy="116.8" r=".46"/>
<circle cx="68.6" cy="71.1" r=".46"/>
<circle cx="66" cy="68.6" r=".46"/>
<circle cx="63.5" cy="66" r=".46"/>
<circle cx="61" cy="63.5" r=".46"/>
<circle cx="45.7" cy="162.6" r=".46"/>
<circle cx="45.7" cy="177.8" r=".46"/>
<circle cx="66" cy="177.8" r=".46"/>
<circle cx="66" cy="162.6" r=".46"/>
<circle cx="73.7" cy="73.7" r=".46"/>
<circle cx="77.5" cy="76.2" r=".46"/>
</g>
<g font-size="2.8" fill="#0000c2">
<text x="25.4" y="40.4">PWM</text>
<text x="34.3" y="40.4">to</text>
<text x="39.6" y="40.4">the</text>
<text x="46.6" y="40.4">gate</text>
<text x="55.4" y="40.4">board:</text>
<text x="67.1" y="40.4">3.3</text>
<text x="74.2" y="40.4">V</text>
<text x="78.2" y="40.4">-&gt;</text>
<text x="85.5" y="40.4">5</text>
<text x="89.7" y="40.4">V</text>
<text x="93.8" y="40.4">latch</text>
<text x="103.6" y="40.4">(74HCT573),</text>
<text x="124.7" y="40.4">pulled</text>
<text x="136.3" y="40.4">low</text>
<text x="143.6" y="40.4">while</text>
<text x="153.5" y="40.4">the</text>
<text x="160.5" y="40.4">MCU</text>
<text x="169.2" y="40.4">is</text>
<text x="180.3" y="50.6">DC-bus</text>
<text x="194.4" y="50.6">voltage</text>
<text x="207.6" y="50.6">from</text>
<text x="216.7" y="50.6">the</text>
<text x="223.7" y="50.6">gate</text>
<text x="232.5" y="50.6">board</text>
<text x="243.3" y="50.6">(CN2</text>
<text x="253" y="50.6">18),</text>
<text x="261.4" y="50.6">clamped</text>
<text x="276.3" y="50.6">to</text>
<text x="281.6" y="50.6">the</text>
<text x="288.6" y="50.6">ADC</text>
<text x="304.8" y="91.2">CN2:</text>
<text x="314.1" y="91.2">gate-board</text>
<text x="333.8" y="91.2">connector</text>
<text x="350.9" y="91.2">(2x20)</text>
<text x="180.3" y="101.4">Ignition</text>
<text x="193.9" y="101.4">sense</text>
<text x="204.7" y="101.4">to</text>
<text x="210" y="101.4">the</text>
<text x="217" y="101.4">gate</text>
<text x="225.8" y="101.4">board</text>
<text x="236.6" y="101.4">(as</text>
<text x="243.7" y="101.4">OEM)</text>
<text x="25.4" y="109">Gate-board</text>
<text x="45.3" y="109">status:</text>
<text x="57.8" y="109">100k</text>
<text x="67.4" y="109">fail-safe</text>
<text x="83.5" y="109">pull-down,</text>
<text x="102.4" y="109">560R</text>
<text x="112.5" y="109">/</text>
<text x="116.9" y="109">10</text>
<text x="123" y="109">nF</text>
<text x="128.9" y="109">filter</text>
<text x="132.1" y="119.1">Hardware</text>
<text x="148.2" y="119.1">trip:</text>
<text x="156.6" y="119.1">PWM_INHIBIT</text>
<text x="211.7" y="119.1">fault,</text>
<text x="222" y="119.1">no</text>
<text x="227.9" y="119.1">overcurrent)</text>
</g>
<g font-size="2.8" fill="#009600">
<text x="182.4" y="119.1">NAND(healthy,</text>
<text x="205.8" y="119.1">no</text>
</g>
<g font-size="2.8" fill="#840000">
<text x="301" y="277.9">Title:</text>
<text x="310.6" y="277.9">Bolt</text>
<text x="319" y="277.9">logic</text>
<text x="328.6" y="277.9">board</text>
<text x="344.2" y="277.9">Gate</text>
<text x="353.2" y="277.9">interface</text>
</g>
<g font-size="2.1" fill="#840000">
<text x="301" y="268.2">Bolt_Invt</text>
<text x="301" y="265">GENERATED by</text>
<text x="312.4" y="268.2">open-source</text>
<text x="318.7" y="265">tools/gen_sch.py</text>
<text x="328.8" y="268.2">inverter</text>
<text x="339.1" y="268.2">controller</text>
<text x="339.3" y="265">from</text>
<text x="345.8" y="265">tools/sch_design.py</text>
<text x="369.7" y="265">+</text>
<text x="372.9" y="265">tools/sch_layout.py</text>
<text x="399.5" y="265">edit</text>
<text x="405" y="265">those,</text>
<text x="413.1" y="265">not</text>
<text x="418" y="265">this</text>
<text x="301" y="273.7">File:</text>
<text x="301" y="271">Sheet:</text>
<text x="307.1" y="273.7">gate_if.kicad_sch</text>
<text x="309.2" y="271">/Gate</text>
<text x="317.1" y="271">interface/</text>
<text x="301" y="281.1">Size:</text>
<text x="307.6" y="281.1">A3</text>
<text x="323" y="281.1">Date:</text>
<text x="330" y="281.1">2026-11-06</text>
<text x="386" y="281.3">Rev:</text>
<text x="392.4" y="281.3">0.2a</text>
<text x="301" y="283.9">KiCad</text>
<text x="308.7" y="283.9">E.D.A.</text>
<text x="317.6" y="283.9">kicad-cli</text>
<text x="329.5" y="283.9">7.0.11+dfsg-1build4</text>
<text x="386" y="283.9">Id:</text>
<text x="390.1" y="283.9">4/8</text>
</g>
<g font-size="1.8" fill="#840000">
<text x="35" y="11.9">1</text>
<text x="85" y="11.9">2</text>
<text x="135" y="11.9">3</text>
<text x="185" y="11.9">4</text>
<text x="235" y="11.9">5</text>
<text x="285" y="11.9">6</text>
<text x="335" y="11.9">7</text>
<text x="385" y="11.9">8</text>
<text x="10.3" y="35.9">A</text>
<text x="408.3" y="35.9">A</text>
<text x="40.6" y="64.5">PWM_UH_3V</text>
<text x="264.6" y="64.5">UDC</text>
<text x="40.9" y="69.5">PWM_VH_3V</text>
<text x="40.9" y="67">PWM_UL_3V</text>
<text x="40.5" y="74.6">PWM_WH_3V</text>
<text x="40.8" y="77.2">PWM_WL_3V</text>
<text x="41.2" y="72.1">PWM_VL_3V</text>
<text x="10.3" y="85.9">B</text>
<text x="408.2" y="85.9">B</text>
<text x="112.2" y="117.8">GATE_FLT_MCU</text>
<text x="316" y="125.4">NTC_U</text>
<text x="315.9" y="130.5">NTC_W</text>
<text x="316.3" y="128">NTC_V</text>
<text x="10.3" y="135.9">C</text>
<text x="124.2" y="135.6">OCUR_OK</text>
<text x="155.4" y="133">PWM_INHIBIT</text>
<text x="340.8" y="135.6">ISNS_W</text>
<text x="340.8" y="133">ISNS_U</text>
<text x="408.2" y="135.9">C</text>
<text x="315.5" y="138.1">ISNS_V</text>
<text x="127.5" y="164.8">GATE_OK</text>
<text x="10.3" y="185.9">D</text>
<text x="408.2" y="185.9">D</text>
<text x="10.3" y="235.9">E</text>
<text x="408.3" y="235.9">E</text>
<text x="10.3" y="285.9">F</text>
<text x="35" y="286.9">1</text>
<text x="85" y="286.9">2</text>
<text x="135" y="286.9">3</text>
<text x="185" y="286.9">4</text>
<text x="235" y="286.9">5</text>
<text x="285" y="286.9">6</text>
<text x="335" y="286.9">7</text>
<text x="385" y="286.9">8</text>
<text x="408.3" y="285.9">F</text>
</g>
<g font-size="1.8" fill="#006464">
<text x="117.3" y="43.5">+5V</text>
<text x="99.6" y="52.3">+5V</text>
<text x="122" y="50.8">C40</text>
<text x="122" y="52.8">100nF</text>
<text x="88.9" y="55.1">U4</text>
<text x="117.3" y="59.9">GND</text>
<text x="196.8" y="56.9">TP2</text>
<text x="220.5" y="58.4" transform="rotate(-90 220.5 58.4)">GND</text>
<text x="223.5" y="56.4">D2</text>
<text x="224.8" y="58.2">A</text>
<text x="236.1" y="58.2">K</text>
<text x="95" y="64.4">D0</text>
<text x="102.5" y="65.8" transform="rotate(-90 102.5 65.8)">VCC</text>
<text x="105.5" y="64.4">Q0</text>
<text x="206.3" y="61.5">R34</text>
<text x="230.9" y="63.1" transform="rotate(-90 230.9 63.1)">COM</text>
<text x="243.5" y="63.7" transform="rotate(-90 243.5 63.7)">+3V3</text>
<text x="244.4" y="61.5">R36</text>
<text x="95" y="66.9">D1</text>
<text x="95" y="69.4">D2</text>
<text x="95" y="72">D3</text>
<text x="105.5" y="72">Q3</text>
<text x="105.5" y="69.4">Q2</text>
<text x="105.5" y="66.9">Q1</text>
<text x="206.5" y="67.3">33k</text>
<text x="220.3" y="71.1">R35</text>
<text x="223.5" y="66.2">BAT54S</text>
<text x="244.3" y="67.3">3.3k</text>
<text x="259.2" y="68.5">C48</text>
<text x="259.2" y="70.5">1nF</text>
<text x="95" y="74.5">D4</text>
<text x="95" y="77.1">D5</text>
<text x="105.5" y="77.1">Q5</text>
<text x="105.5" y="74.5">Q4</text>
<text x="220.3" y="73.1">10k</text>
<text x="254.5" y="77.7">GND</text>
<text x="85.9" y="78.7" transform="rotate(-90 85.9 78.7)">GND</text>
<text x="95" y="79.6">D6</text>
<text x="95" y="82.1">D7</text>
<text x="105.5" y="82.1">Q7</text>
<text x="105.5" y="79.6">Q6</text>
<text x="199.4" y="79.8">TP1</text>
<text x="216.4" y="80.2">GND</text>
<text x="59.7" y="88.2">RN1</text>
<text x="72.4" y="88.2">RN2</text>
<text x="85.9" y="88.9" transform="rotate(-90 85.9 88.9)">GND</text>
<text x="95" y="89.8">OE</text>
<text x="95" y="87.2">Load</text>
<text x="199.4" y="86.5">GB_AUX</text>
<text x="85.9" y="90.4" transform="rotate(-90 85.9 90.4)">+5V</text>
<text x="102.5" y="90.4" transform="rotate(-90 102.5 90.4)">GND</text>
<text x="212.7" y="91.4">R37</text>
<text x="212.7" y="93.4">10k</text>
<text x="59.7" y="101.7">4x10k</text>
<text x="72.4" y="101.7">4x10k</text>
<text x="88.9" y="99.2">74HCT573</text>
<text x="99.6" y="101.8">GND</text>
<text x="208.8" y="100.5">GND</text>
<text x="58.9" y="104.3">GND</text>
<text x="322.1" y="104.1" transform="rotate(-90 322.1 104.1)">GND</text>
<text x="325.1" y="102.1">CN2</text>
<text x="342.6" y="104.1" transform="rotate(-90 342.6 104.1)">GND</text>
<text x="322.1" y="110.8" transform="rotate(-90 322.1 110.8)">+5V</text>
<text x="342.6" y="110.8" transform="rotate(-90 342.6 110.8)">+5V</text>
<text x="53.9" y="114.8">R22</text>
<text x="97.1" y="114.8">R33</text>
<text x="201.3" y="114.8">R20</text>
<text x="47.6" y="121.9">R21</text>
<text x="47.6" y="123.9">100k</text>
<text x="54" y="120.6">560</text>
<text x="68.7" y="121.9">C41</text>
<text x="68.7" y="123.9">10nF</text>
<text x="97.8" y="120.6">1k</text>
<text x="43.7" y="131">GND</text>
<text x="53.9" y="130">R24</text>
<text x="64" y="131">GND</text>
<text x="137.2" y="127.5">U6A</text>
<text x="47.6" y="137.1">R23</text>
<text x="54" y="135.8">560</text>
<text x="68.7" y="137.1">C42</text>
<text x="322.1" y="132.1" transform="rotate(-90 322.1 132.1)">GND</text>
<text x="47.6" y="139.1">100k</text>
<text x="68.7" y="139.1">10nF</text>
<text x="137.2" y="138.6">SN74ACT10</text>
<text x="342.6" y="143.3" transform="rotate(-90 342.6 143.3)">+5V_A</text>
<text x="342.6" y="139.7" transform="rotate(-90 342.6 139.7)">GND</text>
<text x="43.7" y="146.2">GND</text>
<text x="53.9" y="145.3">R26</text>
<text x="64" y="146.2">GND</text>
<text x="94" y="144.7">U5A</text>
<text x="95.2" y="145.8">1</text>
<text x="322.1" y="145.8" transform="rotate(-90 322.1 145.8)">+5V_A</text>
<text x="47.6" y="152.4">R25</text>
<text x="47.6" y="154.4">100k</text>
<text x="54" y="151.1">560</text>
<text x="68.7" y="152.4">C43</text>
<text x="68.7" y="154.4">10nF</text>
<text x="322.1" y="153" transform="rotate(-90 322.1 153)">+12V_GATE</text>
<text x="322.1" y="152.4" transform="rotate(-90 322.1 152.4)">GND</text>
<text x="43.7" y="161.5">GND</text>
<text x="53.9" y="160.5">R28</text>
<text x="64" y="161.5">GND</text>
<text x="94" y="157">74HC21</text>
<text x="118.7" y="157.4">R31</text>
<text x="118.7" y="159.4">10k</text>
<text x="325.1" y="156.3">SSW-120-01-T-D-LL</text>
<text x="47.6" y="167.6">R27</text>
<text x="54" y="166.3">560</text>
<text x="68.7" y="167.6">C44</text>
<text x="47.6" y="169.6">100k</text>
<text x="68.7" y="169.6">10nF</text>
<text x="118.7" y="170.1">R32</text>
<text x="118.7" y="172.1">20k</text>
<text x="43.7" y="176.7">GND</text>
<text x="53.9" y="175.8">R30</text>
<text x="64" y="176.7">GND</text>
<text x="114.8" y="179.3">GND</text>
<text x="47.6" y="182.8">R29</text>
<text x="47.6" y="184.8">100k</text>
<text x="54" y="181.6">560</text>
<text x="68.7" y="182.8">C45</text>
<text x="68.7" y="184.8">10nF</text>
<text x="43.7" y="192">GND</text>
<text x="64" y="192">GND</text>
<text x="90.9" y="201.9" transform="rotate(-90 90.9 201.9)">GND</text>
<text x="94" y="198">U5B</text>
<text x="134.1" y="200.7" transform="rotate(-90 134.1 200.7)">GND</text>
<text x="137.2" y="198.7">U6B</text>
<text x="164.6" y="203.2" transform="rotate(-90 164.6 203.2)">GND</text>
<text x="167.6" y="198.7">U6C</text>
<text x="137.2" y="209.7">SN74ACT10</text>
<text x="167.6" y="209.7">SN74ACT10</text>
<text x="94" y="210.3">74HC21</text>
<text x="152.9" y="214.9">+5V</text>
<text x="183.4" y="214.9">+5V</text>
<text x="165.6" y="223.8">+5V</text>
<text x="196.1" y="223.8">+5V</text>
<text x="155.8" y="228.4" transform="rotate(-90 155.8 228.4)">VCC</text>
<text x="160.6" y="231.1">U5C</text>
<text x="160.6" y="233.1">74HC21</text>
<text x="170.3" y="231.1">C46</text>
<text x="170.3" y="233.1">100nF</text>
<text x="186.3" y="228.4" transform="rotate(-90 186.3 228.4)">VCC</text>
<text x="191.1" y="231.1">U6D</text>
<text x="191.1" y="233.1">SN74ACT10100nF</text>
<text x="200.8" y="231.1">C47</text>
<text x="155.8" y="237.7" transform="rotate(-90 155.8 237.7)">GND</text>
<text x="186.3" y="237.7" transform="rotate(-90 186.3 237.7)">GND</text>
<text x="165.6" y="240.2">GND</text>
<text x="196.1" y="240.2">GND</text>
<text x="152.9" y="249.1">GND</text>
<text x="183.4" y="249.1">GND</text>
</g>
<g font-size="1.8" fill="#a90000">
<text x="101.3" y="59.7" transform="rotate(-90 101.3 59.7)">20</text>
<text x="90.7" y="63.2">2</text>
<text x="90.7" y="65.8">3</text>
<text x="110.4" y="65.8">18</text>
<text x="110.4" y="63.2">19</text>
<text x="224.7" y="60.4">1</text>
<text x="233.1" y="61.7" transform="rotate(-90 233.1 61.7)">3</text>
<text x="236.1" y="60.4">2</text>
<text x="90.7" y="68.3">4</text>
<text x="90.7" y="70.9">5</text>
<text x="110.4" y="70.9">16</text>
<text x="110.4" y="68.3">17</text>
<text x="90.7" y="73.4">6</text>
<text x="90.7" y="75.9">7</text>
<text x="110.4" y="75.9">14</text>
<text x="110.4" y="73.4">15</text>
<text x="90.7" y="78.5">8</text>
<text x="90.7" y="81">9</text>
<text x="110.4" y="81">12</text>
<text x="110.4" y="78.5">13</text>
<text x="90.1" y="86.1">11</text>
<text x="90.7" y="88.6">1</text>
<text x="62.9" y="90.9" transform="rotate(-90 62.9 90.9)">8</text>
<text x="65.5" y="90.9" transform="rotate(-90 65.5 90.9)">7</text>
<text x="68" y="90.9" transform="rotate(-90 68 90.9)">6</text>
<text x="70.6" y="90.9" transform="rotate(-90 70.6 90.9)">5</text>
<text x="75.6" y="90.9" transform="rotate(-90 75.6 90.9)">8</text>
<text x="78.2" y="90.9" transform="rotate(-90 78.2 90.9)">7</text>
<text x="80.7" y="90.9" transform="rotate(-90 80.7 90.9)">6</text>
<text x="83.3" y="90.9" transform="rotate(-90 83.3 90.9)">5</text>
<text x="101.3" y="95.3" transform="rotate(-90 101.3 95.3)">10</text>
<text x="62.9" y="98.5" transform="rotate(-90 62.9 98.5)">1</text>
<text x="65.5" y="98.5" transform="rotate(-90 65.5 98.5)">2</text>
<text x="68" y="98.5" transform="rotate(-90 68 98.5)">3</text>
<text x="70.6" y="98.5" transform="rotate(-90 70.6 98.5)">4</text>
<text x="75.6" y="98.5" transform="rotate(-90 75.6 98.5)">1</text>
<text x="78.2" y="98.5" transform="rotate(-90 78.2 98.5)">2</text>
<text x="80.7" y="98.5" transform="rotate(-90 80.7 98.5)">3</text>
<text x="83.3" y="98.5" transform="rotate(-90 83.3 98.5)">4</text>
<text x="326.3" y="103.9">1</text>
<text x="326.3" y="106.4">3</text>
<text x="335.2" y="103.9">2</text>
<text x="335.2" y="106.4">4</text>
<text x="326.3" y="109">5</text>
<text x="326.3" y="111.5">7</text>
<text x="335.2" y="109">6</text>
<text x="335.2" y="111.5">8</text>
<text x="325.7" y="116.6">11</text>
<text x="325.7" y="119.1">13</text>
<text x="326.3" y="114">9</text>
<text x="334.6" y="114">10</text>
<text x="334.6" y="116.6">12</text>
<text x="334.6" y="119.1">14</text>
<text x="325.7" y="121.7">15</text>
<text x="325.7" y="124.2">17</text>
<text x="334.6" y="121.7">16</text>
<text x="334.6" y="124.2">18</text>
<text x="138.4" y="129.3">1</text>
<text x="138.4" y="131.8">2</text>
<text x="149.2" y="131.8">12</text>
<text x="325.7" y="126.7">19</text>
<text x="325.7" y="129.3">21</text>
<text x="325.7" y="131.8">23</text>
<text x="334.6" y="126.7">20</text>
<text x="334.6" y="129.3">22</text>
<text x="334.6" y="131.8">24</text>
<text x="137.8" y="134.4">13</text>
<text x="325.7" y="134.4">25</text>
<text x="325.7" y="136.9">27</text>
<text x="334.6" y="134.4">26</text>
<text x="334.6" y="136.9">28</text>
<text x="325.7" y="139.4">29</text>
<text x="325.7" y="142">31</text>
<text x="334.6" y="139.4">30</text>
<text x="334.6" y="142">32</text>
<text x="95.2" y="148.3">2</text>
<text x="106.6" y="149.6">6</text>
<text x="325.7" y="144.5">33</text>
<text x="325.7" y="147.1">35</text>
<text x="325.7" y="149.6">37</text>
<text x="334.6" y="144.5">34</text>
<text x="334.6" y="147.1">36</text>
<text x="334.6" y="149.6">38</text>
<text x="95.2" y="150.9">4</text>
<text x="95.2" y="153.4">5</text>
<text x="325.7" y="152.1">39</text>
<text x="334.6" y="152.1">40</text>
<text x="94.6" y="201.7">10</text>
<text x="95.2" y="199.1">9</text>
<text x="106.6" y="202.9">8</text>
<text x="138.4" y="200.4">3</text>
<text x="138.4" y="202.9">4</text>
<text x="149.8" y="202.9">6</text>
<text x="168.2" y="202.9">10</text>
<text x="168.8" y="200.4">9</text>
<text x="180.3" y="202.9">8</text>
<text x="94.6" y="204.2">12</text>
<text x="94.6" y="206.8">13</text>
<text x="138.4" y="205.5">5</text>
<text x="168.2" y="205.5">11</text>
<text x="154.7" y="222.3" transform="rotate(-90 154.7 222.3)">14</text>
<text x="185.2" y="222.3" transform="rotate(-90 185.2 222.3)">14</text>
<text x="154.7" y="242" transform="rotate(-90 154.7 242)">7</text>
<text x="185.2" y="242" transform="rotate(-90 185.2 242)">7</text>
</g>
<g font-size="1.8" fill="#0f0f0f">
<text x="116.8" y="65.7">GB_PWM_UL</text>
<text x="116.8" y="63.2">GB_PWM_UH</text>
<text x="116.8" y="68.2">GB_PWM_VH</text>
<text x="116.8" y="70.8">GB_PWM_VL</text>
<text x="116.8" y="75.9">GB_PWM_WL</text>
<text x="116.8" y="73.3">GB_PWM_WH</text>
<text x="314.3" y="114">HEALTH3</text>
<text x="314.3" y="111.4">HEALTH1</text>
<text x="340.4" y="111.4">HEALTH2</text>
<text x="340.4" y="114">HEALTH4</text>
<text x="26.8" y="116.5">GATE_FLT</text>
<text x="209.5" y="116.5">IGN_SENSE</text>
<text x="311.1" y="116.5">GB_PWM_UH</text>
<text x="311.3" y="119">GB_PWM_VH</text>
<text x="340.4" y="116.5">GB_PWM_UL</text>
<text x="340.4" y="119">GB_PWM_VL</text>
<text x="310.9" y="121.6">GB_PWM_WH</text>
<text x="340.4" y="121.6">GB_PWM_WL</text>
<text x="340.4" y="124.1">GB_UDC</text>
<text x="27.3" y="131.7">HEALTH1</text>
<text x="340.4" y="129.2">GATE_FLT</text>
<text x="340.4" y="126.7">GB_AUX</text>
<text x="27.3" y="147">HEALTH2</text>
<text x="340.4" y="149.5">IGN_SENSE</text>
<text x="340.4" y="147">IGN_SENSE</text>
<text x="27.3" y="162.2">HEALTH3</text>
<text x="27.3" y="177.5">HEALTH4</text>
</g>
<g font-size="1.8" fill="#009600">
<text x="180.4" y="63.2">GB_UDC</text>
<text x="196.8" y="63.6">GB_UDC</text>
<text x="180.6" y="86">GB_AUX</text>
</g>
<g font-size="1.8" fill="#0000c2">
<text x="192" y="117.8">IGN</text>
<text x="200.8" y="120.6">124k</text>
</g>
</svg>
